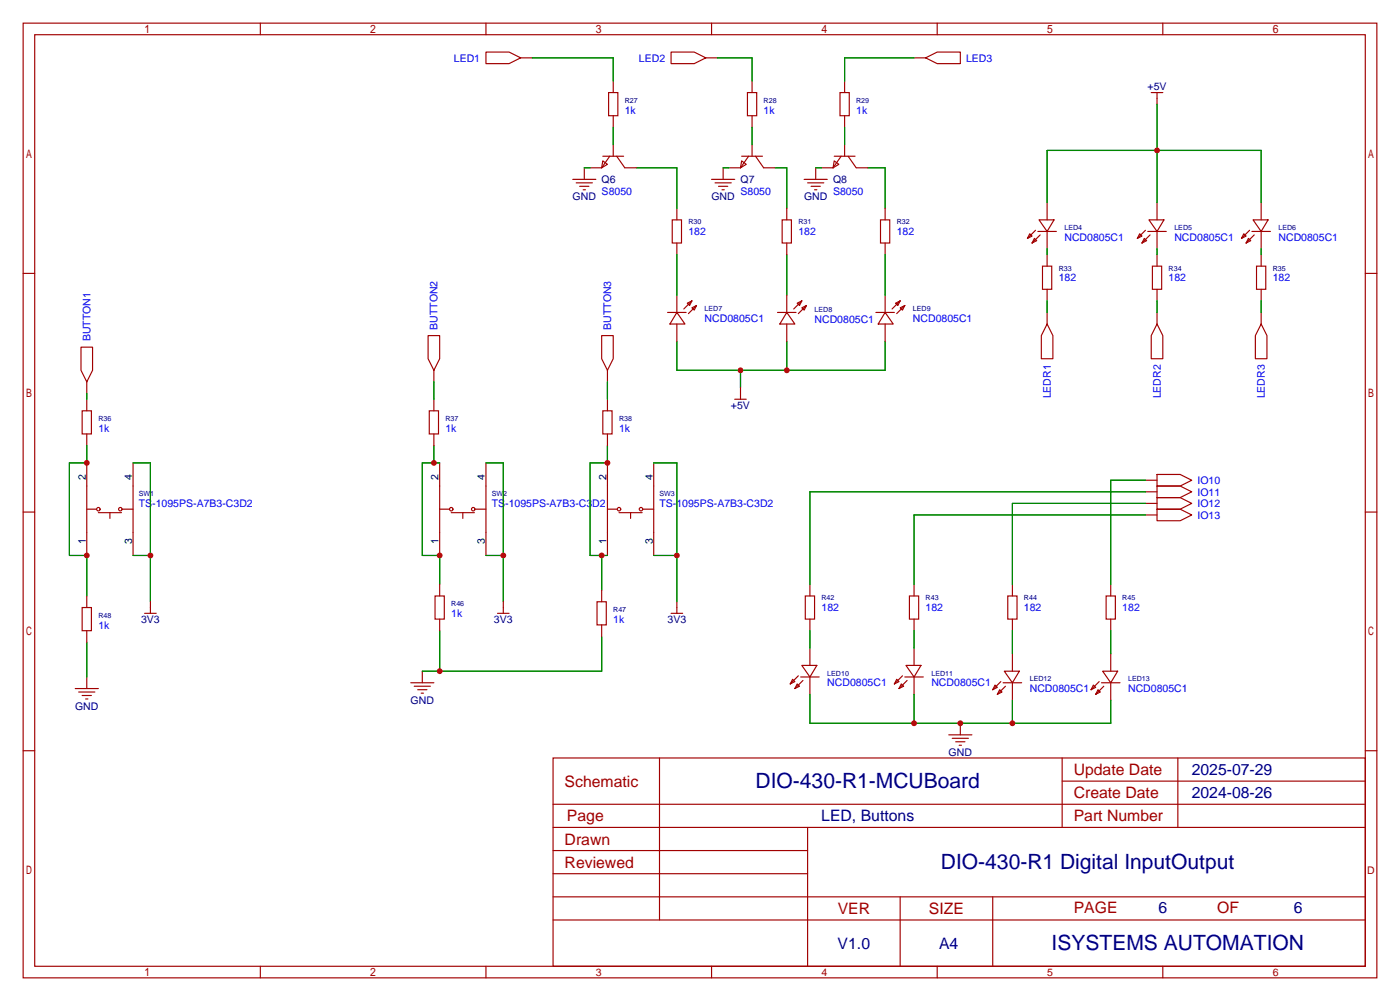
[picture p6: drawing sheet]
<svg xmlns="http://www.w3.org/2000/svg" width="307mm" height="220mm" viewBox="0 0 307 220" stroke-linecap="round" stroke-linejoin="round" font-family="sans-serif">
<g fill="none" stroke="#a10000" stroke-width=".25">
<path d="M5.1 5.1h297.2v209.5h-297.2zM7.6 7.6h292.1v204.5h-292.1zM57.1 5.1v2.5M106.7 11.4h5.1l2.5 1.3-2.5 1.3h-5.1zM106.7 5.1v2.5M114.3 12.7h2.5M134.6 17.8v2.5M147.3 11.4h5.1l2.5 1.3-2.5 1.3h-5.1zM154.9 12.7h2.6M156.2 5.1v2.5M165.1 17.8v2.5M185.4 17.8v2.5"/>
<path d="M200.7 12.7h2.5M203.2 12.7l2.5-1.3h5.1v2.6h-5.1zM205.7 5.1v2.5M255.3 5.1v2.5M125.7 39.4h5.1M128.3 36.8v2.6M129.5 36.8h2.6M132.3 35.3l1 .8-1.2 .7zM132.3 34.3h4.6M133.6 20.3h2v5.1h-2zM133.9 34.3l-1.8 2.5M134.6 25.4v2.5"/>
<path d="M134.6 31.8v2.5M135.4 34.3l1.8 2.5h2.5M156.2 39.4h5.1M158.7 36.8v2.6M160 36.8h2.6M162.8 35.3l1 .8-1.2 .7zM162.8 34.3h4.6M164.1 20.3h2v5.1h-2zM164.3 34.3l-1.7 2.5M165.1 25.4v2.5M165.1 31.8v2.5M165.9 34.3l1.7 2.5h2.6"/>
<path d="M176.5 39.4h5.1M179.1 36.8v2.6M180.3 36.8h2.6M183.1 35.3l1 .8-1.2 .7zM183.1 34.3h4.6M184.4 20.3h2v5.1h-2zM184.7 34.3l-1.8 2.5M185.4 25.4v2.5M185.4 31.8v2.5M186.2 34.3l1.8 2.5h2.5M252.7 20.3h2.6M254 20.3v2.6"/>
<path d="M126.5 40.1h3.5M127.3 40.9h2M128 41.7h.5M147.6 48.3h2v5h-2zM148.6 45.7v2.6M148.6 53.3v2.6M157 40.1h3.5M157.7 40.9h2.1M158.5 41.7h.5M171.7 48.3h2v5h-2zM172.7 45.7v2.6M172.7 53.3v2.6"/>
<path d="M177.3 40.1h3.5M178.1 40.9h2M178.8 41.7h.5M193.3 48.3h2v5h-2zM194.3 45.7v2.6M194.3 53.3v2.6M226.1 51.3l.5 .5-1 .5zM227.1 52.3l.5 .5-1 .5zM227.3 50.5l-1.7 1.8M227.8 50.8h4.1M228.1 48.3h3.3l-1.5 2.5zM228.3 51.6l-1.7 1.7"/>
<path d="M228.9 58.4h2v5.1h-2zM229.9 44.4v3.9M229.9 50.8v3.8M229.9 55.9v2.5M250.2 51.3l.5 .5-1 .5zM251.2 52.3l.5 .5-1 .5zM251.5 50.5l-1.8 1.8M252 50.8h4M252.2 48.3h3.3l-1.5 2.5zM252.5 51.6l-1.8 1.7M253 58.4h2v5.1h-2zM254 44.4v3.9"/>
<path d="M254 50.8v3.8M254 55.9v2.5M273 51.3l.6 .5-1.1 .5zM274.1 52.3l.5 .5-1 .5zM274.3 50.5l-1.8 1.8M274.8 50.8h4.1M275.1 48.3h3.3l-1.5 2.5zM275.3 51.6l-1.7 1.7M275.8 58.4h2.1v5.1h-2.1zM276.9 44.4v3.9M276.9 50.8v3.8M276.9 55.9v2.5"/>
<path d="M5.1 60h2.5M17.8 76.2h2.5v5.1l-1.3 2.5-1.2-2.5zM94 73.7h2.5v5l-1.3 2.6-1.2-2.6zM132.1 73.7h2.5v5l-1.3 2.6-1.2-2.6zM146.6 68.6h4M148.6 68.6l1.8 2.5h-3.3zM148.6 64.8v3.8M148.6 71.1v3.8M150.9 66.5l1-.5-.5 1.1zM151.9 67.6l1-.5-.5 1zM151.9 66l-1.8 1.8M152.9 67.1l-1.8 1.7"/>
<path d="M170.7 68.6h4.1M172.7 68.6l1.8 2.5h-3.3zM172.7 64.8v3.8M172.7 71.1v3.8M175 66.5l1-.5-.5 1.1zM176 67.6l1-.5-.5 1zM176 66l-1.8 1.8M177 67.1l-1.7 1.7M192.3 68.6h4M194.3 68.6l1.8 2.5h-3.3zM194.3 64.8v3.8M194.3 71.1v3.8"/>
<path d="M196.6 66.5l1-.5-.5 1.1zM197.6 67.6l1-.5-.5 1zM197.6 66l-1.8 1.8M198.6 67.1l-1.8 1.7M229.9 71.1l1.2 2.6v5h-2.5v-5zM229.9 63.5v2.5M229.9 68.6v2.5M254 71.1l1.3 2.6v5h-2.6v-5zM254 63.5v2.5M254 68.6v2.5M276.9 71.1l1.2 2.6v5h-2.5v-5zM276.9 63.5v2.5"/>
<path d="M276.9 68.6v2.5M299.7 60h2.6M18 90.2h2.1v5h-2.1zM19 83.8v2.6M19 87.6v2.6M19 95.2v2.6M94.2 90.2h2.1v5h-2.1zM95.2 81.3v2.5M95.2 87.6v2.6M95.2 95.2v2.6M132.3 90.2h2.1v5h-2.1zM133.3 81.3v2.5"/>
<path d="M133.3 87.6v2.6M133.3 95.2v2.6M161.3 87.6h2.5M162.6 85.1v2.5M5.1 112.4h2.5M19 111.8h2.1M19 101.6v20.3M21.6 112.5h5.1M24.1 112.5v1.3M26.9 111.8h2.3M29.2 101.6v20.3M96.5 101.6v20.3"/>
<path d="M96.5 111.8h2.1M99.1 112.5h5M101.6 112.5v1.3M104.4 111.8h2.3M106.7 101.6v20.3M133.3 111.8h2.1M133.3 101.6v20.3M135.9 112.5h5.1M138.4 112.5v1.3M141.2 111.8h2.3M143.5 101.6v20.3M251.5 105.4h2.5"/>
<path d="M251.5 107.9h2.5M251.5 110.5h2.5M251.5 113h2.5M254 104.1h5.1l2.5 1.3-2.5 1.3h-5.1zM254 106.7h5.1l2.5 1.2-2.5 1.3h-5.1zM254 109.2h5.1l2.5 1.3-2.5 1.3h-5.1zM254 111.8h5.1l2.5 1.2-2.5 1.3h-5.1zM299.7 112.4h2.6M18 133.3h2.1v5.1h-2.1zM19 130.8v2.5M19 138.4v2.6M31.7 134.6h2.6"/>
<path d="M33 132.1v2.5M95.5 130.8h2v5.1h-2zM96.5 128.3v2.5M96.5 135.9v2.5M109.2 134.6h2.6M110.5 132.1v2.5M131.1 132.1h2v5.1h-2zM132.1 129.5v2.6M132.1 137.2v2.5M147.3 134.6h2.6M148.6 132.1v2.5M176.8 130.8h2v5.1h-2z"/>
<path d="M177.8 128.3v2.5M177.8 135.9v2.5M199.6 130.8h2.1v5.1h-2.1zM200.7 128.3v2.5M200.7 135.9v2.5M221.2 130.8h2.1v5.1h-2.1zM222.2 128.3v2.5M222.2 135.9v2.5M242.8 130.8h2.1v5.1h-2.1zM243.8 128.3v2.5M243.8 135.9v2.5M16.5 151.1h5.1"/>
<path d="M17.3 151.9h3.5M18 152.7h2.1M18.8 153.4h.5M19 148.6v2.5M90.2 149.9h5M90.9 150.6h3.6M91.7 151.4h2M92.5 152.1h.5M92.7 147.3v2.6M174 149.1l.5 .5-1 .5zM175 150.1l.5 .5-1 .5zM175.3 148.3l-1.8 1.8"/>
<path d="M175.8 148.6h4M176 146h3.3l-1.5 2.6zM176.3 149.4l-1.8 1.7M177.8 142.2v3.8M177.8 148.6v3.8M196.8 149.1l.6 .5-1.1 .5zM197.9 150.1l.5 .5-1 .5zM198.1 148.3l-1.8 1.8M198.6 148.6h4.1M198.9 146h3.3l-1.5 2.6zM199.1 149.4l-1.7 1.7M200.7 142.2v3.8"/>
<path d="M200.7 148.6v3.8M210.8 158.7v2.6M218.4 150.4l.5 .5-1 .5zM219.5 151.4l.5 .5-1.1 .5zM219.7 149.6l-1.8 1.8M220.2 149.9h4.1M220.5 147.3h3.3l-1.6 2.6zM220.7 150.6l-1.8 1.8M222.2 143.5v3.8M222.2 149.9v3.8M240 150.4l.5 .5-1 .5zM241 151.4l.6 .5-1.1 .5z"/>
<path d="M241.3 149.6l-1.8 1.8M241.8 149.9h4.1M242.1 147.3h3.3l-1.6 2.6zM242.3 150.6l-1.8 1.8M243.8 143.5v3.8M243.8 149.9v3.8M5.1 164.8h2.5M121.4 166.4h178.3v45.7h-178.3zM121.4 176.5h178.3M144.8 166.4v35.5M208.3 161.3h5.1M209 162.1h3.6"/>
<path d="M209.8 162.8h2M210.6 163.6h.5M233.2 166.4v15.2M233.2 171.4h66.5M258.6 166.4v15.2M299.7 164.8h2.6M121.4 186.7h55.9M121.4 181.6h178.3M121.4 196.8h178.3M121.4 191.8h55.9M177.3 181.6v30.5M197.6 196.8v15.3"/>
<path d="M217.9 196.8v15.3M57.1 212.1v2.5M106.7 212.1v2.5M121.4 201.9h178.3M156.2 212.1v2.5M205.7 212.1v2.5M255.3 212.1v2.5"/>
<circle cx="21.6" cy="111.8" r=".38"/>
<circle cx="26.4" cy="111.8" r=".38"/>
<circle cx="99.1" cy="111.8" r=".38"/>
<circle cx="103.9" cy="111.8" r=".38"/>
<circle cx="135.9" cy="111.8" r=".38"/>
<circle cx="140.7" cy="111.8" r=".38"/>
</g>
<g fill="none" stroke="#008700" stroke-width=".25">
<path d="M116.8 12.7h17.8v5.1M157.5 12.7h7.6v5.1M200.7 12.7h-15.3v5.1M128.3 36.8h1.2M134.6 27.9v3.9M139.7 36.8h8.9v8.9M158.7 36.8h1.3M165.1 27.9v3.9M170.2 36.8h2.5v8.9M179.1 36.8h1.2M185.4 27.9v3.9M190.5 36.8h3.8v8.9"/>
<path d="M254 22.9v21.5M148.6 55.9v8.9M172.7 55.9v8.9M194.3 55.9v8.9M229.9 44.4v-11.4h47v11.4M229.9 54.6v1.3M254 54.6v1.3M276.9 54.6v1.3M148.6 74.9v6.4h45.7v-6.4M172.7 74.9v6.4M229.9 66v2.6M254 66v2.6"/>
<path d="M276.9 66v2.6M19 97.8v3.8h-3.8v20.3h3.8v8.9M19 86.4v1.2M95.2 83.8v3.8M95.2 97.8v3.8M133.3 97.8v3.8h-3.8v20.3h3.8M133.3 83.8v3.8M162.6 81.3v3.8M29.2 101.6h3.8v30.5M96.5 101.6h-3.8v20.3h3.8v6.4M106.7 101.6h3.8v30.5M143.5 101.6h5.1v30.5"/>
<path d="M251.5 105.4h-7.7v22.9M251.5 110.5h-29.3v17.8M251.5 107.9h-73.7v20.4M251.5 113h-50.8v15.3M29.2 121.9h3.8M96.5 138.4v8.9M106.7 121.9h3.8M132.1 121.9v7.6M132.1 139.7v7.6h-39.4M143.5 121.9h5.1M177.8 138.4v3.8M200.7 138.4v3.8"/>
<path d="M222.2 138.4v5.1M243.8 138.4v5.1M19 141v7.6M177.8 152.4v6.3h66v-5M200.7 152.4v6.3M222.2 153.7v5"/>
</g>
<g fill="#c00">
<circle cx="172.7" cy="81.3" r=".63"/>
<circle cx="162.6" cy="81.3" r=".63"/>
<circle cx="132.1" cy="121.9" r=".63"/>
<circle cx="133.4" cy="101.6" r=".63"/>
<circle cx="254" cy="33" r=".63"/>
<circle cx="210.8" cy="158.7" r=".63"/>
<circle cx="222.3" cy="158.7" r=".63"/>
<circle cx="200.7" cy="158.7" r=".63"/>
<circle cx="148.6" cy="121.9" r=".63"/>
<circle cx="110.5" cy="121.9" r=".63"/>
<circle cx="33" cy="121.9" r=".63"/>
<circle cx="96.5" cy="147.3" r=".63"/>
<circle cx="95.3" cy="101.6" r=".63"/>
<circle cx="96.5" cy="121.9" r=".63"/>
<circle cx="19.1" cy="121.9" r=".63"/>
<circle cx="19.1" cy="101.6" r=".63"/>
</g>
<g font-size="4.6" fill="#000080">
<text x="165.9" y="173.1">DIO-430-R1-MCUBoard</text>
<text x="206.5" y="190.8">DIO-430-R1 Digital InputOutput</text>
<text x="230.9" y="208.6">ISYSTEMS AUTOMATION</text>
</g>
<g font-size="3.5" fill="#a00000">
<text x="124" y="172.7">Schematic</text>
<text x="235.7" y="170.1">Update Date</text>
<text x="235.7" y="175.2">Create Date</text>
<text x="124" y="185.4">Drawn</text>
<text x="124.5" y="180.3">Page</text>
<text x="235.7" y="180.3">Part Number</text>
<text x="124" y="190.4">Reviewed</text>
<text x="183.9" y="200.6">VER</text>
<text x="203.9" y="200.6">SIZE</text>
<text x="235.7" y="200.3">PAGE</text>
<text x="267.2" y="200.3">OF</text>
</g>
<g font-size="3.5" fill="#000080">
<text x="261.6" y="170.1">2025-07-29</text>
<text x="261.6" y="175.2">2024-08-26</text>
<text x="180.3" y="180.3">LED, Buttons</text>
<text x="254.3" y="200.3">6</text>
<text x="284" y="200.3">6</text>
<text x="183.9" y="208.2">V1.0</text>
<text x="206.2" y="208.2">A4</text>
</g>
<g font-size="2.3" fill="#00f">
<text x="99.6" y="13.5">LED1</text>
<text x="140.3" y="13.5">LED2</text>
<text x="212.1" y="13.5">LED3</text>
<text x="137.2" y="24.9">1k</text>
<text x="167.6" y="24.9">1k</text>
<text x="188" y="24.9">1k</text>
<text x="132.1" y="42.7">S8050</text>
<text x="162.6" y="42.7">S8050</text>
<text x="182.9" y="42.7">S8050</text>
<text x="151.1" y="51.6">182</text>
<text x="175.3" y="51.6">182</text>
<text x="196.8" y="51.6">182</text>
<text x="233.7" y="52.9">NCD0805C1</text>
<text x="257.8" y="52.9">NCD0805C1</text>
<text x="280.7" y="52.9">NCD0805C1</text>
<text x="232.4" y="61.8">182</text>
<text x="256.5" y="61.8">182</text>
<text x="279.4" y="61.8">182</text>
<text x="154.7" y="70.7">NCD0805C1</text>
<text x="178.8" y="70.9">NCD0805C1</text>
<text x="200.4" y="70.7">NCD0805C1</text>
<text x="19.9" y="74.9" transform="rotate(-90 19.9 74.9)">BUTTON1</text>
<text x="96.1" y="72.4" transform="rotate(-90 96.1 72.4)">BUTTON2</text>
<text x="134.2" y="72.4" transform="rotate(-90 134.2 72.4)">BUTTON3</text>
<text x="230.7" y="87.5" transform="rotate(-90 230.7 87.5)">LEDR1</text>
<text x="254.8" y="87.5" transform="rotate(-90 254.8 87.5)">LEDR2</text>
<text x="277.7" y="87.5" transform="rotate(-90 277.7 87.5)">LEDR3</text>
<text x="21.6" y="94.8">1k</text>
<text x="97.8" y="94.8">1k</text>
<text x="135.9" y="94.8">1k</text>
<text x="262.9" y="106.2">IO10</text>
<text x="30.5" y="111.3">TS-1095PS-A7B3-C3D2</text>
<text x="107.9" y="111.3">TS-1095PS-A7B3-C3D2</text>
<text x="144.8" y="111.3">TS-1095PS-A7B3-C3D2</text>
<text x="262.9" y="108.8">IO11</text>
<text x="262.9" y="111.3">IO12</text>
<text x="262.9" y="113.8">IO13</text>
<text x="21.6" y="138">1k</text>
<text x="99.1" y="135.4">1k</text>
<text x="134.6" y="136.7">1k</text>
<text x="180.3" y="134.2">182</text>
<text x="203.2" y="134.2">182</text>
<text x="224.8" y="134.2">182</text>
<text x="246.4" y="134.2">182</text>
<text x="181.6" y="150.7">NCD0805C1</text>
<text x="204.5" y="150.7">NCD0805C1</text>
<text x="226.1" y="151.9">NCD0805C1</text>
<text x="247.6" y="151.9">NCD0805C1</text>
</g>
<g font-size="2.3" fill="#000080">
<text x="251.9" y="19.9">+5V</text>
<text x="132.1" y="40.2">Q6</text>
<text x="162.6" y="40.2">Q7</text>
<text x="182.9" y="40.2">Q8</text>
<text x="125.7" y="44">GND</text>
<text x="156.2" y="44">GND</text>
<text x="176.5" y="44">GND</text>
<text x="160.5" y="89.7">+5V</text>
<text x="31" y="136.7">3V3</text>
<text x="108.4" y="136.7">3V3</text>
<text x="146.5" y="136.7">3V3</text>
<text x="16.5" y="155.7">GND</text>
<text x="90.1" y="154.5">GND</text>
<text x="208.3" y="165.9">GND</text>
</g>
<g font-size="2.3">
<text x="18.8" y="105.4" transform="rotate(-90 18.8 105.4)">2</text>
<text x="29" y="105.4" transform="rotate(-90 29 105.4)">4</text>
<text x="96.3" y="105.4" transform="rotate(-90 96.3 105.4)">2</text>
<text x="106.5" y="105.4" transform="rotate(-90 106.5 105.4)">4</text>
<text x="133.1" y="105.4" transform="rotate(-90 133.1 105.4)">2</text>
<text x="143.3" y="105.4" transform="rotate(-90 143.3 105.4)">4</text>
<text x="18.8" y="119.4" transform="rotate(-90 18.8 119.4)">1</text>
<text x="29" y="119.4" transform="rotate(-90 29 119.4)">3</text>
<text x="96.3" y="119.4" transform="rotate(-90 96.3 119.4)">1</text>
<text x="106.5" y="119.4" transform="rotate(-90 106.5 119.4)">3</text>
<text x="133.1" y="119.4" transform="rotate(-90 133.1 119.4)">1</text>
<text x="143.3" y="119.4" transform="rotate(-90 143.3 119.4)">3</text>
</g>
<g font-size="2.3" fill="#a00000">
<text x="300.2" y="191.8">D</text>
<text x="130.8" y="214.2">3</text>
<text x="180.3" y="214.2">4</text>
<text x="229.9" y="214.2">5</text>
<text x="279.4" y="214.2">6</text>
</g>
<g font-size="1.6" fill="#000080">
<text x="137.2" y="22.5">R27</text>
<text x="167.6" y="22.5">R28</text>
<text x="188" y="22.5">R29</text>
<text x="151.1" y="49.2">R30</text>
<text x="175.3" y="49.2">R31</text>
<text x="196.8" y="49.2">R32</text>
<text x="233.7" y="50.5">LED4</text>
<text x="257.8" y="50.5">LED5</text>
<text x="280.7" y="50.5">LED6</text>
<text x="232.4" y="59.4">R33</text>
<text x="256.5" y="59.4">R34</text>
<text x="279.4" y="59.4">R35</text>
<text x="154.7" y="68.3">LED7</text>
<text x="178.8" y="68.5">LED8</text>
<text x="200.4" y="68.3">LED9</text>
<text x="21.6" y="92.4">R36</text>
<text x="97.8" y="92.4">R37</text>
<text x="135.9" y="92.4">R38</text>
<text x="30.5" y="108.9">SW1</text>
<text x="107.9" y="108.9">SW2</text>
<text x="144.8" y="108.9">SW3</text>
<text x="180.3" y="131.8">R42</text>
<text x="203.2" y="131.8">R43</text>
<text x="224.8" y="131.8">R44</text>
<text x="246.4" y="131.8">R45</text>
<text x="21.6" y="135.6">R48</text>
<text x="99.1" y="133">R46</text>
<text x="134.6" y="134.3">R47</text>
<text x="181.6" y="148.3">LED10</text>
<text x="204.5" y="148.3">LED11</text>
<text x="226.1" y="149.5">LED12</text>
<text x="247.6" y="149.5">LED13</text>
</g>
</svg>
